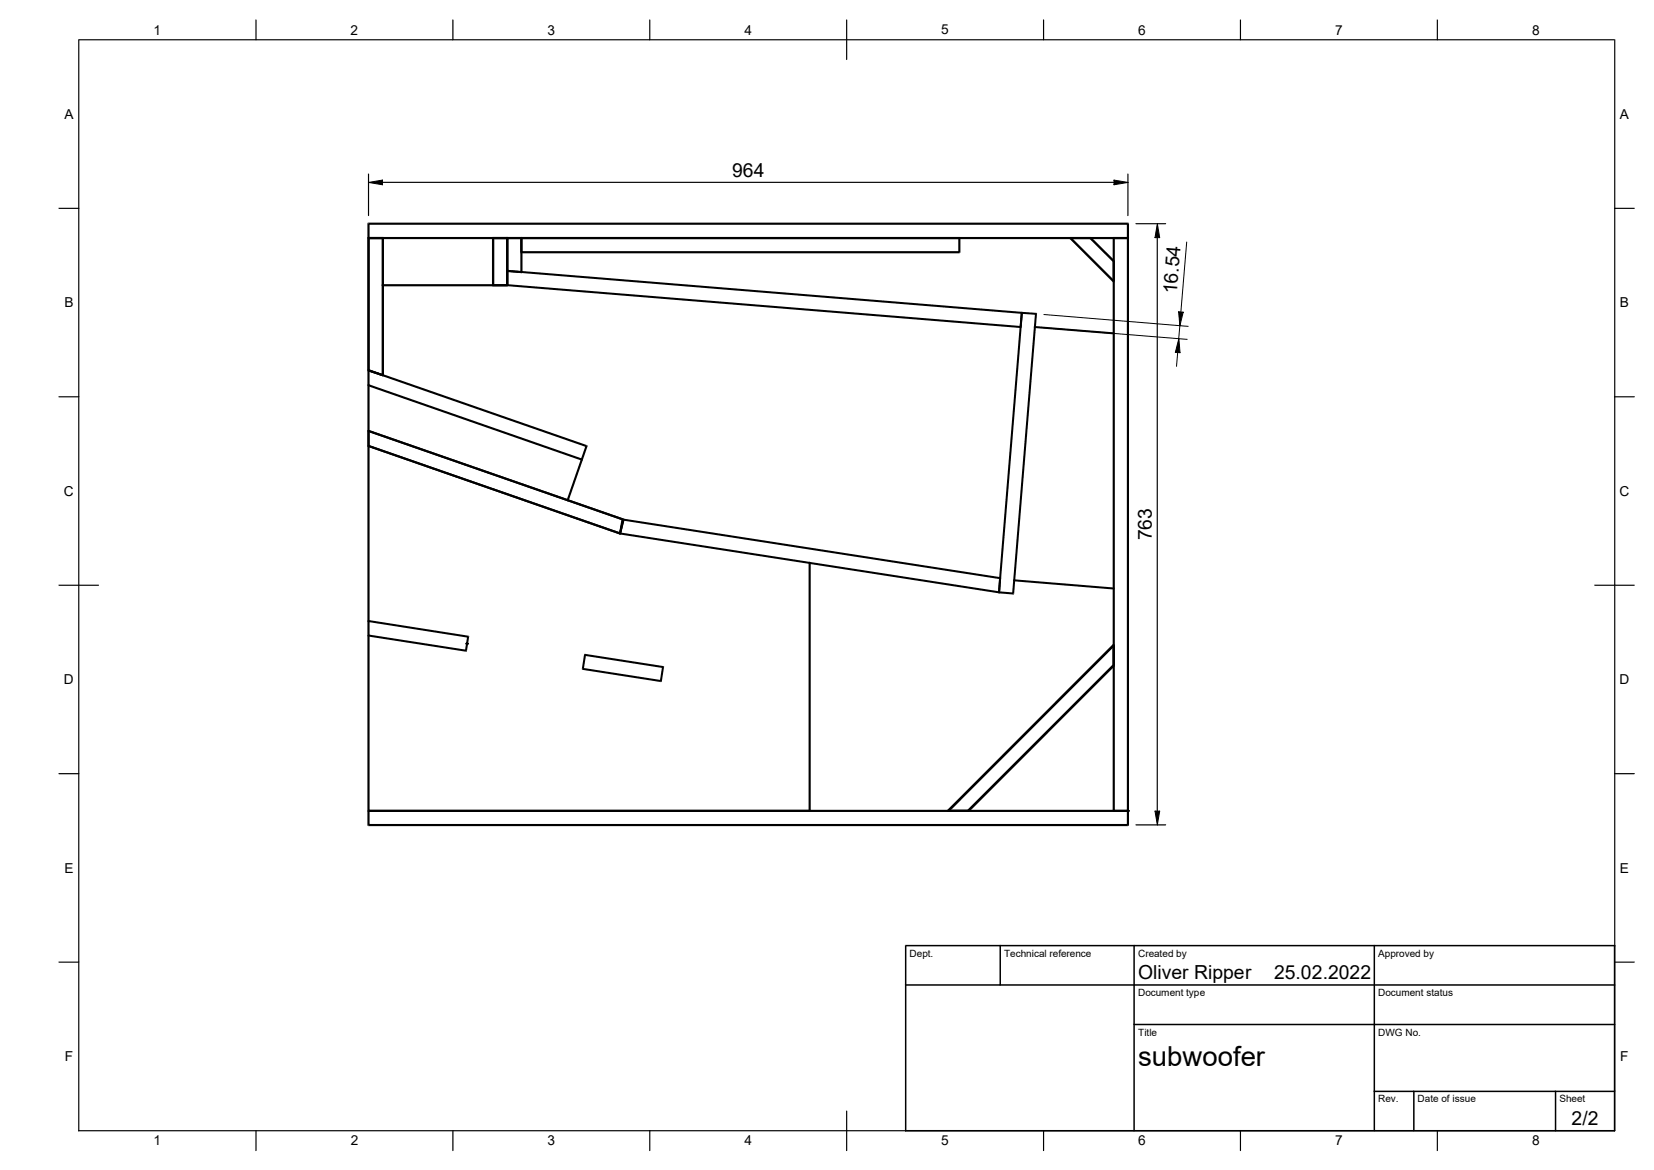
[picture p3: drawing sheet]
<svg xmlns="http://www.w3.org/2000/svg" width="420mm" height="297mm" viewBox="0 0 420 297" stroke-linecap="round" stroke-linejoin="round" font-family="sans-serif">
<g fill="#000">
<path d="M93.6 46.3l3.5-.6v1.2zM282.9 45.7l3.5 .6-3.5 .6zM293.8 56.8l.7 3.5h-1.2zM299.3 79.1l1.1 .1-.8 3.5zM299.3 86l.3 3.5-1.2-.1zM293.3 205.9h1.2l-.7 3.5z"/>
<path d="M19.9 10.1h.3v277l-.2 .1z" fill-rule="evenodd"/>
<path d="M19.9 9.9l.1 .2z" fill-rule="evenodd"/>
<path d="M64.9 5l.3 .1v5l-.2 .1z" fill-rule="evenodd"/>
<path d="M114.9 5l.2 .1v5l-.1 .1z" fill-rule="evenodd"/>
<path d="M164.8 5l.3 .1v5l-.1 .1z" fill-rule="evenodd"/>
<path d="M214.8 5l.3 .1v10l-.1 .1z" fill-rule="evenodd"/>
<path d="M264.8 5l.3 .1v5l-.1 .1z" fill-rule="evenodd"/>
<path d="M314.8 5l.3 .1v5l-.1 .1z" fill-rule="evenodd"/>
<path d="M364.8 5l.3 .1v5l-.1 .1z" fill-rule="evenodd"/>
<path d="M410 9.9l.2 .2z" fill-rule="evenodd"/>
<path d="M20 9.9h390v.3h-390z" fill-rule="evenodd"/>
<path d="M14.9 52.7l5.3 .2-.2 .1h-5z" fill-rule="evenodd"/>
<path d="M93.4 56.5l.2 .3h-.3z" fill-rule="evenodd"/>
<path d="M93.3 56.8h.6v3.6h-.6z" fill-rule="evenodd"/>
<path d="M93.4 44.1l.3 .1v10.5l-.1 .2z" fill-rule="evenodd"/>
<path d="M97 46.1l186 .2-.1 .1h-185.8z" fill-rule="evenodd"/>
<path d="M286.4 56.5l.3 .3h-.3z" fill-rule="evenodd"/>
<path d="M93.6 56.5h192.8v.6h-192.8z" fill-rule="evenodd"/>
<path d="M286.3 44.1l.3 .1v10.5l-.2 .2z" fill-rule="evenodd"/>
<path d="M288.4 56.6l7.7 .2-.1 .1h-7.5z" fill-rule="evenodd"/>
<path d="M409.9 52.7l5.2 .2-.1 .1h-5z" fill-rule="evenodd"/>
<path d="M93.4 60.2l.2 .2h-.3z" fill-rule="evenodd"/>
<path d="M93.3 60.4h.6v33.6h-.6z" fill-rule="evenodd"/>
<path d="M93.4 60.2l.2 .2h-.3z" fill-rule="evenodd"/>
<path d="M93.3 60.4h.6v33.6h-.6z" fill-rule="evenodd"/>
<path d="M93.3 60.4h.3v.3z" fill-rule="evenodd"/>
<path d="M93.6 60.2h192.8v.5h-192.8z" fill-rule="evenodd"/>
<path d="M96.9 72.3l28.4-.2 .2 .3-.3 .3h-28l-.3-.2z" fill-rule="evenodd"/>
<path d="M97.2 60.2l.3 .2h-.3z" fill-rule="evenodd"/>
<path d="M93.6 60.2h3.6v.5h-3.6z" fill-rule="evenodd"/>
<path d="M97.2 60.2l.3 .2h-.3z" fill-rule="evenodd"/>
<path d="M93.6 60.2h3.6v.5h-3.6z" fill-rule="evenodd"/>
<path d="M96.9 60.4h.6v12h-.6z" fill-rule="evenodd"/>
<path d="M124.9 60.3l.3-.1v.2z" fill-rule="evenodd"/>
<path d="M124.9 60.4h.6v12h-.6z" fill-rule="evenodd"/>
<path d="M124.9 60.3l.3-.1v.2z" fill-rule="evenodd"/>
<path d="M124.9 60.4h.6v12h-.6z" fill-rule="evenodd"/>
<path d="M124.9 72.4h.3v.3z" fill-rule="evenodd"/>
<path d="M125.2 72.1h3.6v.6h-3.6z" fill-rule="evenodd"/>
<path d="M124.9 72.4h.3v.3z" fill-rule="evenodd"/>
<path d="M125.2 72.1h3.6v.6h-3.6z" fill-rule="evenodd"/>
<path d="M128.5 68.6l.3-.1v.2z" fill-rule="evenodd"/>
<path d="M128.5 68.7h.6v3.7h-.6z" fill-rule="evenodd"/>
<path d="M128.7 60.2l.1 .2h-.3z" fill-rule="evenodd"/>
<path d="M128.5 60.4h.6v8.4h-.6z" fill-rule="evenodd"/>
<path d="M128.5 72.4h.3l-.1 .2z" fill-rule="evenodd"/>
<path d="M128.8 72.1l130.4 10.7-.1 .5-130.4-10.7z" fill-rule="evenodd"/>
<path d="M128.5 68.8h.3l-.1 .2z" fill-rule="evenodd"/>
<path d="M128.8 68.5l3.6 .3-.1 .5-3.6-.3z" fill-rule="evenodd"/>
<path d="M128.8 60.2l.3 .2h-.3z" fill-rule="evenodd"/>
<path d="M125.2 60.2h3.6v.5h-3.6z" fill-rule="evenodd"/>
<path d="M128.8 60.2l.3 .2h-.3z" fill-rule="evenodd"/>
<path d="M125.2 60.2h3.6v.5h-3.6z" fill-rule="evenodd"/>
<path d="M128.8 72.4h.3l-.3 .3z" fill-rule="evenodd"/>
<path d="M128.5 60.4h.6v12h-.6z" fill-rule="evenodd"/>
<path d="M128.8 72.4h.3l-.3 .3z" fill-rule="evenodd"/>
<path d="M128.5 60.4h.6v12h-.6z" fill-rule="evenodd"/>
<path d="M132.1 60.3l.3-.1v.2z" fill-rule="evenodd"/>
<path d="M132.1 60.4h.6v3.6h-.6z" fill-rule="evenodd"/>
<path d="M132.4 60.2l.3 .2h-.3z" fill-rule="evenodd"/>
<path d="M128.8 60.2h3.6v.5h-3.6z" fill-rule="evenodd"/>
<path d="M132.1 64h.3v.3z" fill-rule="evenodd"/>
<path d="M132.4 63.8h111.2v.5h-111.2z" fill-rule="evenodd"/>
<path d="M132.4 69.1h.3l-.3 .3z" fill-rule="evenodd"/>
<path d="M132.1 60.4h.6v8.7h-.6z" fill-rule="evenodd"/>
<path d="M243.6 60.2l.3 .2h-.3z" fill-rule="evenodd"/>
<path d="M132.4 60.2h111.2v.5h-111.2z" fill-rule="evenodd"/>
<path d="M243.6 64h.3l-.3 .3z" fill-rule="evenodd"/>
<path d="M243.3 60.4h.6v3.6h-.6z" fill-rule="evenodd"/>
<path d="M259.2 79.3l.3-.1v.2z" fill-rule="evenodd"/>
<path d="M259.2 79.4l.5 .1-5.8 70.9-.5-.1z" fill-rule="evenodd"/>
<path d="M259.5 79.2l.2 .3-.2-.1z" fill-rule="evenodd"/>
<path d="M128.8 68.5l130.7 10.7-.1 .5-130.7-10.7z" fill-rule="evenodd"/>
<path d="M263.1 79.4l.2 .3h-.2z" fill-rule="evenodd"/>
<path d="M259.5 79.2l3.6 .2v.5l-3.6-.2z" fill-rule="evenodd"/>
<path d="M265 79.8l36.8 2.9v.2l-36.8-2.9z" fill-rule="evenodd"/>
<path d="M271.8 60.4l.2-.2 11 11-.4 .4-11-11z" fill-rule="evenodd"/>
<path d="M271.7 60.2l.1 .2-.2 .2z" fill-rule="evenodd"/>
<path d="M276.9 60.2h.2l-.2 .2z" fill-rule="evenodd"/>
<path d="M271.8 60.2h5.1v.5h-5.1z" fill-rule="evenodd"/>
<path d="M282.7 60.2l.1 .2h-.3z" fill-rule="evenodd"/>
<path d="M282.5 60.4h.6v145.4h-.6z" fill-rule="evenodd"/>
<path d="M283 66.1l.1 .2h-.3z" fill-rule="evenodd"/>
<path d="M277.1 60.2l5.9 5.9-.4 .4-6-5.9z" fill-rule="evenodd"/>
<path d="M282.5 66.3h.6v5.1h-.6z" fill-rule="evenodd"/>
<path d="M282.8 71.4h.3l-.2 .3-.3-.1z" fill-rule="evenodd"/>
<path d="M286.4 60.2l.3 .2h-.3z" fill-rule="evenodd"/>
<path d="M282.8 60.2h3.6v.5h-3.6z" fill-rule="evenodd"/>
<path d="M286.4 60.4h.3l-.3 .3z" fill-rule="evenodd"/>
<path d="M286.1 56.8h.6v3.6h-.6z" fill-rule="evenodd"/>
<path d="M293.7 60.2l.3 .1v145.6l-.2 .2z" fill-rule="evenodd"/>
<path d="M301.2 61.4l.3 .1-1.5 17.8h-.2z" fill-rule="evenodd"/>
<path d="M93.4 93.7h.2v.3h-.3z" fill-rule="evenodd"/>
<path d="M93.3 94h.6v3.8h-.6z" fill-rule="evenodd"/>
<path d="M93.3 97.7l.4-.2 .2 .3v11.6l-.3 .3-.3-.2z" fill-rule="evenodd"/>
<path d="M93.3 94h.3l-.1 .3z" fill-rule="evenodd"/>
<path d="M93.6 93.8l3.7 1.2-.2 .5-3.6-1.2z" fill-rule="evenodd"/>
<path d="M93.3 97.8h.3l-.1 .2z" fill-rule="evenodd"/>
<path d="M93.6 97.5l54.2 18.9-.1 .5-54.2-18.9z" fill-rule="evenodd"/>
<path d="M93.3 94h.3l-.1 .3z" fill-rule="evenodd"/>
<path d="M93.6 93.8l3.7 1.2-.2 .5-3.6-1.2z" fill-rule="evenodd"/>
<path d="M97.2 95.2h.3l-.3 .3z" fill-rule="evenodd"/>
<path d="M96.9 60.4h.6v34.8h-.6z" fill-rule="evenodd"/>
<path d="M97.2 95.2h.3l-.3 .3z" fill-rule="evenodd"/>
<path d="M96.9 72.4h.6v22.8h-.6z" fill-rule="evenodd"/>
<path d="M259.2 83l.2 .1-.2 .2z" fill-rule="evenodd"/>
<path d="M259.2 79.4l.5 .1-.3 3.6-.5-.1z" fill-rule="evenodd"/>
<path d="M264.7 83.1l36.8 2.9v.2l-36.7-2.9z" fill-rule="evenodd"/>
<path d="M262.6 82.8l20.2 1.6a.26 .26 0 0 1 .2 .3 .26 .26 0 0 1-.3 .2l-20-1.6-.2-.2z" fill-rule="evenodd"/>
<path d="M298.9 89.4l.3 .1-.3 3.5-.2 .1z" fill-rule="evenodd"/>
<path d="M299.5 82.6l.2 .1-.3 3.4h-.2z" fill-rule="evenodd"/>
<path d="M14.9 100.6l5.3 .1-.2 .2h-5z" fill-rule="evenodd"/>
<path d="M93.3 109.3l.3-.2v.3z" fill-rule="evenodd"/>
<path d="M93.3 109.4h.6v3.8h-.6z" fill-rule="evenodd"/>
<path d="M93.3 109.3l.3-.2v.3z" fill-rule="evenodd"/>
<path d="M93.3 109.4h.6v3.8h-.6z" fill-rule="evenodd"/>
<path d="M93.3 113.1l.4-.2 .2 .3v44.4l-.3 .3-.3-.1z" fill-rule="evenodd"/>
<path d="M93.3 113.2h.3l-.1 .3z" fill-rule="evenodd"/>
<path d="M93.6 112.9l63.9 22.3-.1 .5-63.9-22.2z" fill-rule="evenodd"/>
<path d="M93.3 113.2h.3l-.1 .3z" fill-rule="evenodd"/>
<path d="M93.6 112.9l63.9 22.3-.1 .5-63.9-22.2z" fill-rule="evenodd"/>
<path d="M147.7 116.7l.3 .1-.3 .2z" fill-rule="evenodd"/>
<path d="M148.7 113.2l.5 .1-1.2 3.5-.5-.2z" fill-rule="evenodd"/>
<path d="M149 113l.2 .3-.3-.1z" fill-rule="evenodd"/>
<path d="M93.6 93.7l55.4 19.3-.2 .5-55.3-19.3z" fill-rule="evenodd"/>
<path d="M409.9 100.6l5.2 .1-.1 .2h-5z" fill-rule="evenodd"/>
<path d="M147.6 116.5l.2-.1 .2 .3-3.6 10.4a.27 .27 0 0 1-.3 .2 .27 .27 0 0 1-.2-.4z" fill-rule="evenodd"/>
<path d="M157.2 135.3l.2 .1v.3z" fill-rule="evenodd"/>
<path d="M157.5 135.2l96.2 14.9v.5l-96.3-14.9z" fill-rule="evenodd"/>
<path d="M157.4 135.4l.3 .1-.3 .2z" fill-rule="evenodd"/>
<path d="M158.1 131.8l.5 .2-.9 3.5-.5-.2z" fill-rule="evenodd"/>
<path d="M157.4 135.4l.3 .1-.3 .2z" fill-rule="evenodd"/>
<path d="M157.8 131.8l.5 .1-.6 3.6-.5-.1z" fill-rule="evenodd"/>
<path d="M158.2 131.7h.1v.2l-.3-.1z" fill-rule="evenodd"/>
<path d="M158 131.8l.5 .2-.8 3.5-.5-.2z" fill-rule="evenodd"/>
<path d="M158.2 131.6l.1 .3-.2-.1z" fill-rule="evenodd"/>
<path d="M93.6 109.1l64.6 22.5-.2 .5-64.5-22.5z" fill-rule="evenodd"/>
<path d="M158.4 131.7l.2 .3-.3-.1z" fill-rule="evenodd"/>
<path d="M93.6 109.1l64.8 22.6-.2 .5-64.7-22.6z" fill-rule="evenodd"/>
<path d="M14.9 148.4l10.2 .1-.1 .2h-10z" fill-rule="evenodd"/>
<path d="M93.3 157.5l.3-.1v.2z" fill-rule="evenodd"/>
<path d="M93.3 157.6h.6v3.7h-.6z" fill-rule="evenodd"/>
<path d="M253.4 150.3l.3 .1-.1 .2z" fill-rule="evenodd"/>
<path d="M253.7 150.1l3.6 .3-.1 .5-3.6-.3z" fill-rule="evenodd"/>
<path d="M253.7 150.4h.3l-.3 .3z" fill-rule="evenodd"/>
<path d="M253.7 146.8h.5l-.2 3.6h-.6z" fill-rule="evenodd"/>
<path d="M254 146.5l.3 .3h-.3z" fill-rule="evenodd"/>
<path d="M158.3 131.7l95.7 14.8-.1 .5-95.7-14.8z" fill-rule="evenodd"/>
<path d="M257.3 147.2l25.5 1.9a.26 .26 0 0 1 .2 .3 .26 .26 0 0 1-.3 .2l-25.2-2-.2-.2z" fill-rule="evenodd"/>
<path d="M257.3 150.7h.2l-.2 .3z" fill-rule="evenodd"/>
<path d="M262.8 79.6l.5 .1-5.8 71-.5-.1z" fill-rule="evenodd"/>
<path d="M404.9 148.4l10.2 .1-.1 .2h-10z" fill-rule="evenodd"/>
<path d="M93.3 161.2l.4-.1 .2 .2v44.5h-.6z" fill-rule="evenodd"/>
<path d="M93.3 161.3h.3l-.1 .3z" fill-rule="evenodd"/>
<path d="M93.6 161.1l24.8 3.8-.1 .5-24.8-3.8z" fill-rule="evenodd"/>
<path d="M118.3 165.2h.3l-.3 .3z" fill-rule="evenodd"/>
<path d="M118.6 161.6l.5 .1-.5 3.5-.5-.1z" fill-rule="evenodd"/>
<path d="M118.9 161.4l.2 .3-.2-.1z" fill-rule="evenodd"/>
<path d="M93.6 157.4l25.3 4-.1 .5-25.3-4z" fill-rule="evenodd"/>
<path d="M147.7 169.8h.3v.3z" fill-rule="evenodd"/>
<path d="M148 169.5l19.9 3.1-.1 .5-19.8-3z" fill-rule="evenodd"/>
<path d="M148.3 166.1l.3-.1-.1 .2z" fill-rule="evenodd"/>
<path d="M148.3 166.2l.5 .1-.5 3.5h-.6z" fill-rule="evenodd"/>
<path d="M167.8 172.9h.3l-.3 .3z" fill-rule="evenodd"/>
<path d="M168.1 169.3l.5 .1-.5 3.5-.5-.1z" fill-rule="evenodd"/>
<path d="M168.4 169.1l.2 .3-.2-.1z" fill-rule="evenodd"/>
<path d="M148.6 166l19.8 3.1-.1 .5-19.8-3.1z" fill-rule="evenodd"/>
<path d="M282.6 163.6l.4 .4-42 42-.4-.4z" fill-rule="evenodd"/>
<path d="M282.6 163.6l.4 .4-42 42-.4-.4z" fill-rule="evenodd"/>
<path d="M282.6 163.6l.3-.1 .2 .3z" fill-rule="evenodd"/>
<path d="M282.6 163.6l.3-.1 .2 .3z" fill-rule="evenodd"/>
<path d="M282.8 168.9h.3l-.1 .2z" fill-rule="evenodd"/>
<path d="M282.5 163.8h.6v5.1h-.6z" fill-rule="evenodd"/>
<path d="M282.8 168.9h.3l-.1 .2z" fill-rule="evenodd"/>
<path d="M282.5 163.8h.6v5.1h-.6z" fill-rule="evenodd"/>
<path d="M14.9 196.3l5.3 .1-.2 .2h-5z" fill-rule="evenodd"/>
<path d="M409.9 196.3l5.2 .1-.1 .2h-5z" fill-rule="evenodd"/>
<path d="M93.3 205.7l.3-.1v.2z" fill-rule="evenodd"/>
<path d="M93.3 205.8h.6v3.6h-.6z" fill-rule="evenodd"/>
<path d="M93.3 209.4h.3v.3z" fill-rule="evenodd"/>
<path d="M93.6 209.2h192.8v.5h-192.8z" fill-rule="evenodd"/>
<path d="M93.3 205.8h.3v.3z" fill-rule="evenodd"/>
<path d="M93.6 205.6h25v.5h-25z" fill-rule="evenodd"/>
<path d="M118.6 205.6h87v.5h-87z" fill-rule="evenodd"/>
<path d="M205.4 142.6h.3l.2 .3v62.9h-.6z" fill-rule="evenodd"/>
<path d="M205.6 205.8h.3l-.3 .3z" fill-rule="evenodd"/>
<path d="M240.6 205.6l.2 .5-.3-.1z" fill-rule="evenodd"/>
<path d="M240.6 205.6l.2 .5-.3-.1z" fill-rule="evenodd"/>
<path d="M240.8 205.6h5.1v.5h-5.1z" fill-rule="evenodd"/>
<path d="M240.8 205.6h5.1v.5h-5.1z" fill-rule="evenodd"/>
<path d="M245.9 205.8l.2 .2-.2 .1z" fill-rule="evenodd"/>
<path d="M245.7 205.6l36.9-36.9 .4 .4-36.9 36.9z" fill-rule="evenodd"/>
<path d="M245.9 205.8l.2 .2-.2 .1z" fill-rule="evenodd"/>
<path d="M245.7 205.6l36.9-36.9 .4 .4-36.9 36.9z" fill-rule="evenodd"/>
<path d="M282.5 205.8h.3v.3z" fill-rule="evenodd"/>
<path d="M282.8 205.6h3.6v.5h-3.6z" fill-rule="evenodd"/>
<path d="M286.4 205.6l.3 .2h-.3z" fill-rule="evenodd"/>
<path d="M93.6 205.6h192.8v.5h-192.8z" fill-rule="evenodd"/>
<path d="M286.4 209.4h.3l-.3 .3z" fill-rule="evenodd"/>
<path d="M286.1 205.8h.6v3.6h-.6z" fill-rule="evenodd"/>
<path d="M286.4 205.8h.3l-.3 .3z" fill-rule="evenodd"/>
<path d="M286.1 60.4h.6v145.4h-.6z" fill-rule="evenodd"/>
<path d="M288.4 209.3l7.7 .1-.1 .2h-7.5z" fill-rule="evenodd"/>
<path d="M230 239.9h180.1l.1 .1-.2 .2h-180z" fill-rule="evenodd"/>
<path d="M14.9 244.1l5.3 .1-.2 .2h-5z" fill-rule="evenodd"/>
<path d="M229.8 239.9h.2v.1z" fill-rule="evenodd"/>
<path d="M229.8 240h.4v47.1l-.2 .2-.2-.2z" fill-rule="evenodd"/>
<path d="M229.9 249.9h180.1l.2 .1-.2 .2h-180l-.2-.1z" fill-rule="evenodd"/>
<path d="M253.8 239.9h.2l.2 .1v10l-.2 .2-.2-.1z" fill-rule="evenodd"/>
<path d="M409.9 244.1l5.2 .1-.1 .2h-5z" fill-rule="evenodd"/>
<path d="M287.9 259.9h122.1l.2 .2-.2 .2h-122l-.2-.2z" fill-rule="evenodd"/>
<path d="M348.9 276.9h61.1l.2 .1-.2 .2h-61l-.2-.1z" fill-rule="evenodd"/>
<path d="M19.9 286.9h390.1l.1 .1-.1 .2h-390z" fill-rule="evenodd"/>
<path d="M64.9 286.9l.3 .1v5.1l-.2 .1z" fill-rule="evenodd"/>
<path d="M114.9 286.9l.2 .1v5.1l-.1 .1z" fill-rule="evenodd"/>
<path d="M164.8 286.9l.3 .1v5.1l-.1 .1z" fill-rule="evenodd"/>
<path d="M214.8 282l.3 .1v10l-.1 .1z" fill-rule="evenodd"/>
<path d="M229.9 286.9h180.1l.2 .1-.2 .2h-180l-.2-.1z" fill-rule="evenodd"/>
<path d="M264.8 286.9l.3 .1v5.1l-.1 .1z" fill-rule="evenodd"/>
<path d="M287.9 239.9l.3 .1v47l-.2 .2-.2-.1z" fill-rule="evenodd"/>
<path d="M314.8 286.9l.3 .1v5.1l-.1 .1z" fill-rule="evenodd"/>
<path d="M348.9 239.9l.3 .1v47l-.2 .2-.2-.1z" fill-rule="evenodd"/>
<path d="M358.8 276.9h.3l.1 .1v10l-.2 .2-.2-.1z" fill-rule="evenodd"/>
<path d="M364.8 286.9l.3 .1v5.1l-.1 .1z" fill-rule="evenodd"/>
<path d="M394.8 276.9h.3l.1 .1v10l-.2 .2-.2-.1z" fill-rule="evenodd"/>
<path d="M409.9 10.1h.3v277l-.2 .1z" fill-rule="evenodd"/>
<path d="M409.9 239.9l.3 .1v47l-.2 .2-.2-.1z" fill-rule="evenodd"/>
<circle cx="118.6" cy="163.4" r=".25"/>
<circle cx="118.6" cy="163.4" r=".29"/>
<circle cx="286.4" cy="205.8" r=".25"/>
</g>
<path d="M93.6 46.3l3.5-.6v1.2zM282.9 45.7l3.5 .6-3.5 .6zM293.9 56.8l.6 3.5h-1.2zM299.3 79.2h1.1l-.8 3.5zM299.3 86l.3 3.5h-1.2zM118.4 163.3l.3-.1 .1 .3-.4 .1zM286.2 205.7l.3-.1 .1 .4-.3 .1zM293.3 205.9h1.2l-.6 3.5z" fill="none" stroke="#000" stroke-width=".25"/>
<text font-size="7" x="289" y="270.6">subwoofer</text>
<g font-size="4.9">
<text x="185.9" y="44.9">964</text>
<text x="298.8" y="74.7" transform="rotate(-85 298.8 74.7)">16.54</text>
<text x="292.4" y="137.2" transform="rotate(-90 292.4 137.2)">763</text>
<text x="289" y="248.6">Oliver Ripper</text>
<text x="323.5" y="248.6">25.02.2022</text>
<text x="399.1" y="285.7">2/2</text>
</g>
<g font-size="3.5">
<text x="39" y="8.8">1</text>
<text x="89" y="8.8">2</text>
<text x="139" y="8.8">3</text>
<text x="189" y="8.8">4</text>
<text x="239" y="8.7">5</text>
<text x="289" y="8.8">6</text>
<text x="339" y="8.8">7</text>
<text x="389" y="8.8">8</text>
<text x="16.3" y="30.2">A</text>
<text x="411.3" y="30.2">A</text>
<text x="16.3" y="78">B</text>
<text x="411.3" y="78">B</text>
<text x="16.2" y="125.9">C</text>
<text x="411.2" y="125.9">C</text>
<text x="16.2" y="173.7">D</text>
<text x="411.2" y="173.7">D</text>
<text x="16.3" y="221.5">E</text>
<text x="411.3" y="221.5">E</text>
<text x="16.4" y="269.3">F</text>
<text x="411.4" y="269.3">F</text>
<text x="39" y="290.7">1</text>
<text x="89" y="290.7">2</text>
<text x="139" y="290.7">3</text>
<text x="189" y="290.7">4</text>
<text x="239" y="290.7">5</text>
<text x="289" y="290.7">6</text>
<text x="339" y="290.7">7</text>
<text x="389" y="290.7">8</text>
</g>
<g font-size="2.5">
<text x="231" y="242.9">Dept.</text>
<text x="255" y="242.9">Technical reference</text>
<text x="289" y="242.9">Created by</text>
<text x="350" y="242.9">Approved by</text>
<text x="289" y="252.9">Document type</text>
<text x="350" y="252.9">Document status</text>
<text x="289" y="262.9">Title</text>
<text x="350" y="262.9">DWG No.</text>
<text x="350" y="279.9">Rev.</text>
<text x="360" y="279.9">Date of issue</text>
<text x="396" y="279.9">Sheet</text>
</g>
</svg>
